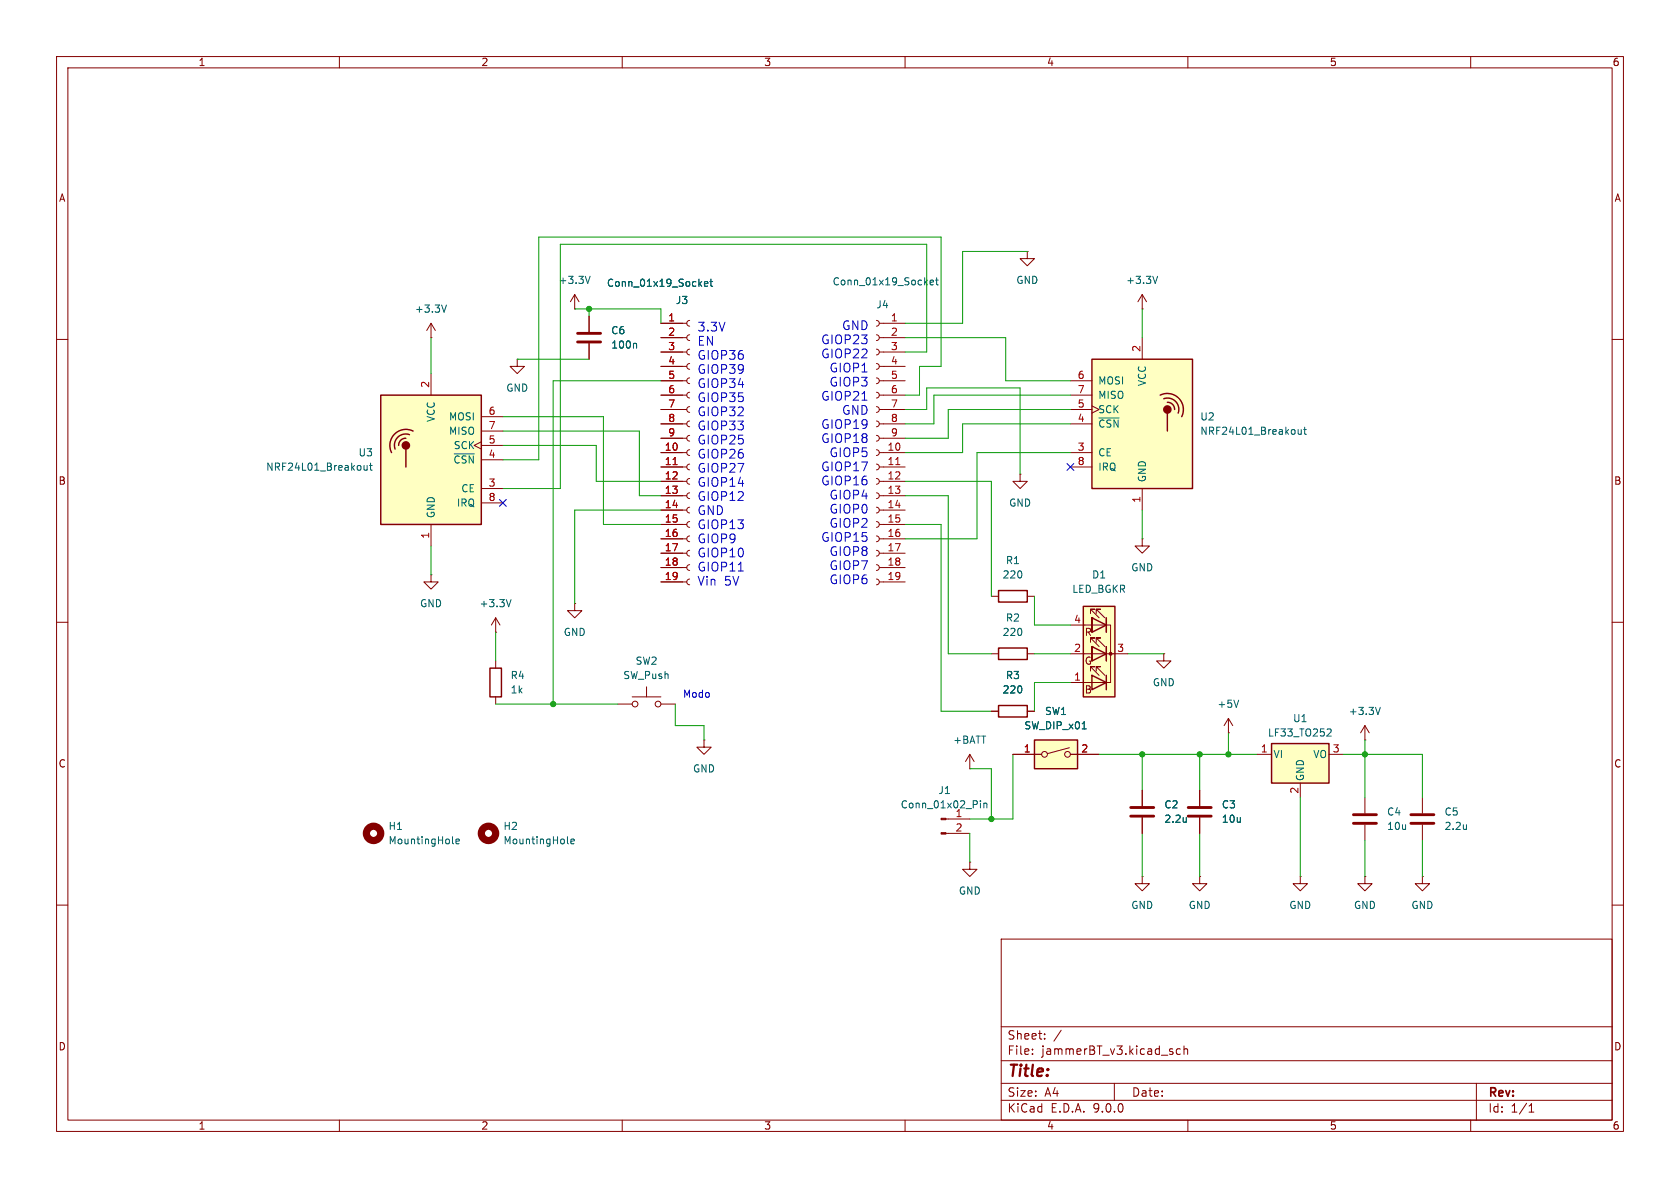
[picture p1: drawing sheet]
<svg xmlns="http://www.w3.org/2000/svg" width="297mm" height="210mm" viewBox="0 0 297 210" stroke-linecap="round" stroke-linejoin="round" font-family="sans-serif">
<g fill="none" stroke="#840000" stroke-width=".18">
<path d="M10 10h277v190h-277zM12 12h273v186h-273zM60 10v2M110 10v2M160 10v2M210 10v2M260 10v2M104.1 55.9v2.8M10 60h2M104.1 60.7v2.8M285 60h2M180.3 83.8v1.3h-1.2l1.2 1.3 1.3-1.3h-1.3"/>
<path d="M180.3 83.8h.1M10 110h2M205.7 115.6v1.2h-1.2l1.2 1.3 1.3-1.3h-1.3M205.7 115.6h.1M285 110h2M171.4 135.9h.1M171.4 133.4l-.7 1.2M171.4 133.4l.8 1.2M171.4 133.4v2.5M201.9 139.7v2.8M201.9 144.5v2.8M10 160h2"/>
<path d="M177 166h108v32h-108zM285 160h2M60 198v2M110 198v2M160 198v2M177 194.5h108M177 191.5h108M177 187.5h108M177 181.5h108M182.5 186.3v.1M182.5 185.5v.1M184.7 183.6v.1"/>
<path d="M184.7 182.8v.1M187.6 182.1l-1.3 2M197 191.5v3M208.7 185.5l-.5-.1-.2 .3v.4l.1 .2h.6M209.3 185.5l.2-.1 .4 .1 .1 .9M209.3 184.9v1.5M210 198v2M260 198v2M261 191.5v6.5M270.3 196.6h.9M270.3 195.5l.4-.4v1.5"/>
</g>
<path d="M102.1 58.9h4.1M102.1 60.5h4.1M199.9 142.7h4.1M199.9 144.3h4.1" fill="none" stroke="#840000" stroke-width=".51"/>
<path d="M112.4 60.7l.1 .2v.6M209.7 144.5v.9M209.7 145.2v.1" fill="none" stroke="#006464" stroke-width=".18"/>
<path d="M182.9 130.8h7.6v5.1h-7.6z" fill="#ffffc2"/>
<g fill="none" stroke="#840000" stroke-width=".18">
<path d="M101.6 54.6h.1M101.6 52.1l-.8 1.2M101.6 52.1l.8 1.2M101.6 52.1v2.5M116.8 57.2h4.6M116.8 59.7h4.6M121.9 56.6l-.3 .2-.2 .4 .2 .3 .3 .2M121.9 59.2l-.3 .1-.2 .4 .2 .3 .3 .2M181.6 44.5v1.2h1.3l-1.3 1.3-1.3-1.3h1.3M181.6 44.5h.1M116.8 62.2h4.6M116.8 64.8h4.6"/>
<path d="M116.8 67.3h4.6M116.8 69.9h4.6M116.8 72.4h4.6M116.8 74.9h4.6M116.8 77.5h4.6M121.9 61.7l-.3 .2-.2 .3 .2 .4 .3 .1M121.9 64.3l-.3 .1-.2 .4 .2 .3 .3 .2M121.9 66.8l-.3 .2-.2 .3 .2 .4 .3 .1M121.9 69.3l-.3 .2-.2 .4 .2 .3 .3 .2M121.9 71.9l-.3 .1-.2 .4 .2 .3 .3 .2M121.9 74.4l-.3 .2-.2 .3 .2 .4 .3 .1M121.9 77l-.3 .1-.2 .4 .2 .3 .3 .2"/>
<path d="M121.9 79.5l-.3 .2-.2 .3 .2 .4 .3 .1M116.8 80h4.6M116.8 82.6h4.6M116.8 85.1h4.6M116.8 87.6h4.6M116.8 90.2h4.6M116.8 92.7h4.6M116.8 95.3h4.6M116.8 97.8h4.6M121.9 82l-.3 .2-.2 .4 .2 .3 .3 .2M121.9 84.6l-.3 .1-.2 .4 .2 .3 .3 .2M121.9 87.1l-.3 .2-.2 .3 .2 .4 .3 .1"/>
<path d="M121.9 89.7l-.3 .1-.2 .4 .2 .3 .3 .2M121.9 92.2l-.3 .2-.2 .3 .2 .4 .3 .1M121.9 94.7l-.3 .2-.2 .4 .2 .3 .3 .2M121.9 97.3l-.3 .1-.2 .4 .2 .3 .3 .2M121.9 99.8l-.3 .2-.2 .3 .2 .4 .3 .1M116.8 100.3h4.6M116.8 102.9h4.6M121.9 102.4l-.3 .1-.2 .4 .2 .3 .3 .2M175.3 115.6h1.2M181.6 115.6h1.3M179.1 133.4h5M189.1 132.2l-3.9 1"/>
<path d="M189.2 133.4h5.1M217.2 129.5h.1M217.2 127l-.8 1.3M217.2 127l.7 1.3M217.2 127v2.5M167.2 144.8h4.2M167.2 147.3h4.2"/>
<circle cx="184.7" cy="133.4" r=".51"/>
<circle cx="188.7" cy="133.4" r=".51"/>
</g>
<path d="M176.5 114.6h5.1v2h-5.1zM182.9 130.8h7.6v5.1h-7.6z" fill="none" stroke="#840000" stroke-width=".25"/>
<path d="M104.3 48.8l-.4 1.3M124.5 50.2l.6-.1v-.3h-.4l-.2 .2 .1 .6h.5M125.5 49.8h.5M125.7 49.3v1.1l.3 .2M191.3 128.8h.7M219 123.8l-.4 1.2M173.3 141.5v.2M173.3 142v.8M173.9 142v.8M173.9 142.1l.2-.1h.3l.1 .8" fill="none" stroke="#006464" stroke-width=".18"/>
<g fill="#840000" stroke="#840000" stroke-width=".18">
<path d="M166.4 144.7h.8v.2h-.8z"/>
<path d="M166.4 147.2h.8v.2h-.8z"/>
</g>
<path d="M119 82.1h.7" fill="none" stroke="#a90000" stroke-width=".18"/>
<path d="M193 63.5h17.8v22.9h-17.8z" fill="#ffffc2"/>
<path d="M193 63.5h17.8v22.9h-17.8zM205.1 69.9a2.84 2.84 0 0 1 3.3 .5 2.84 2.84 0 0 1 .5 3.3M205.7 70.5a1.99 1.99 0 0 1 2.1 .5 1.99 1.99 0 0 1 .5 2M206.4 71.1a1.23 1.23 0 0 1 1.3 1.3M206.4 73v3.2" fill="none" stroke="#840000" stroke-width=".25"/>
<circle cx="206.4" cy="72.4" r=".63" fill="#840000" stroke="#840000" stroke-width=".25"/>
<path d="M201.9 59.7v3.8M189.2 67.3h3.8M189.2 69.9h3.8M189.2 72.4h3.8M189.2 74.9h3.8M193 71.8l1.3 .6-1.3 .6M189.2 80h3.8M189.2 82.6h3.8M201.9 95.3v1.2h1.3l-1.3 1.3-1.2-1.3h1.2M201.9 95.3h.1M201.9 86.4v3.8" fill="none" stroke="#840000" stroke-width=".18"/>
<path d="M194.3 73.9h3.5M229.5 75.9l.1 .8 .3 .1 .1-.1M230 75.9v.9M230.5 75.9h.4M230.6 75.5v1.1l.3 .2" fill="none" stroke="#006464" stroke-width=".18"/>
<path d="M191.5 107.2h5.6v16h-5.6z" fill="#ffffc2"/>
<circle cx="196.3" cy="115.6" r=".25" fill="#840000" stroke="#840000" stroke-width=".18"/>
<path d="M176.5 104.4h5.1v2h-5.1zM191.5 107.2h5.6v16h-5.6zM193 109.2l2.6 1.3-2.6 1.3zM193 114.3l2.6 1.3-2.6 1.2zM193 119.4l2.6 1.3-2.6 1.2zM195.6 109.2v2.6M195.6 114.3v2.5M195.6 119.4v2.5M176.5 124.7h5.1v2h-5.1z" fill="none" stroke="#840000" stroke-width=".25"/>
<g fill="none" stroke="#840000" stroke-width=".18">
<path d="M154.9 56.6l.4 .2 .1 .4-.1 .3-.4 .2M154.9 59.2l.4 .1 .1 .4-.1 .3-.4 .2M155.4 57.2h4.6M155.4 59.7h4.6M201.9 54.6h.1M201.9 52.1l-.7 1.2M201.9 52.1l.8 1.2M201.9 52.1v2.5M154.9 61.7l.4 .2 .1 .3-.1 .4-.4 .1M154.9 64.3l.4 .1 .1 .4-.1 .3-.4 .2M154.9 66.8l.4 .2 .1 .3-.1 .4-.4 .1M154.9 69.3l.4 .2 .1 .4-.1 .3-.4 .2"/>
<path d="M154.9 71.9l.4 .1 .1 .4-.1 .3-.4 .2M154.9 74.4l.4 .2 .1 .3-.1 .4-.4 .1M154.9 77l.4 .1 .1 .4-.1 .3-.4 .2M154.9 79.5l.4 .2 .1 .3-.1 .4-.4 .1M155.4 62.2h4.6M155.4 64.8h4.6M155.4 67.3h4.6M155.4 69.9h4.6M155.4 72.4h4.6M155.4 74.9h4.6M155.4 77.5h4.6M154.9 82l.4 .2 .1 .4-.1 .3-.4 .2"/>
<path d="M154.9 84.6l.4 .1 .1 .4-.1 .3-.4 .2M154.9 87.1l.4 .2 .1 .3-.1 .4-.4 .1M154.9 89.7l.4 .1 .1 .4-.1 .3-.4 .2M154.9 92.2l.4 .2 .1 .3-.1 .4-.4 .1M154.9 94.7l.4 .2 .1 .4-.1 .3-.4 .2M154.9 97.3l.4 .1 .1 .4-.1 .3-.4 .2M154.9 99.8l.4 .2 .1 .3-.1 .4-.4 .1M155.4 80h4.6M155.4 82.6h4.6M155.4 85.1h4.6M155.4 87.6h4.6M155.4 90.2h4.6"/>
<path d="M155.4 92.7h4.6M155.4 95.3h4.6M155.4 97.8h4.6M154.9 102.4l.4 .1 .1 .4-.1 .3-.4 .2M155.4 100.3h4.6M155.4 102.9h4.6M175.3 105.4h1.2M181.6 105.4h1.3M189.2 110.5h7.1v10.2h-1M189.2 115.6h10.2M192.8 108.5v-.8h.7h-.7l1.5 1.5M192.8 113.5v-.7h.7h-.7l1.5 1.5"/>
<path d="M192.8 118.6v-.7h.7h-.7l1.5 1.5M193 109.2h.1M193 109.2v2.6zM193 114.3h.1M193 114.3v2.5zM193.8 108.5v-.8h.8h-.8l1.5 1.5M193.8 113.5v-.7h.8h-.8l1.5 1.5M193.8 118.6v-.7h.8h-.8l1.5 1.5M195.6 109.2v2.6M195.6 114.3v2.5M175.3 125.7h1.2M181.6 125.7h1.3"/>
<path d="M189.2 120.7h6.4M171.4 152.4v1.3h1.3l-1.3 1.2-1.2-1.2h1.2M171.4 152.4h.1M229.9 154.9v1.3h1.2l-1.2 1.3-1.3-1.3h1.3M229.9 154.9h.1"/>
</g>
<path d="M158.4 82.1h.7" fill="none" stroke="#a90000" stroke-width=".18"/>
<path d="M164.4 49.9l.6-.1v-.2l-.4-.1-.2 .2 .1 .6h.5M165.4 49.5h.5M165.6 49.1v1.1l.3 .2M204.7 48.8l-.5 1.3" fill="none" stroke="#006464" stroke-width=".18"/>
<path d="M67.3 69.9h17.8v22.8h-17.8z" fill="#ffffc2"/>
<path d="M67.3 69.9h17.8v22.8h-17.8zM71.8 77.5a1.23 1.23 0 0 0-1.3 1.2M71.8 79.4v3.2M72.4 76.8a1.99 1.99 0 0 0-2.1 .5 1.99 1.99 0 0 0-.5 2.1M73 76.2a2.84 2.84 0 0 0-3.2 .5 2.84 2.84 0 0 0-.6 3.3M86.6 118.1h2v5.1h-2z" fill="none" stroke="#840000" stroke-width=".25"/>
<circle cx="71.8" cy="78.7" r=".63" fill="#840000" stroke="#840000" stroke-width=".25"/>
<g fill="none" stroke="#840000" stroke-width=".18">
<path d="M76.2 59.7h.1M76.2 57.2v2.5M76.2 57.2l-.8 1.2M76.2 57.2l.8 1.2M76.2 66v3.9M85.1 78.1l-1.3 .6 1.3 .7M85.1 73.7h3.8M85.1 76.2h3.8M85.1 78.7h3.8M91.4 63.5v1.3h1.3l-1.3 1.2-1.2-1.2h1.2M91.4 63.5h.1M76.2 92.7v3.8"/>
<path d="M85.1 81.3h3.8M85.1 86.4h3.8M85.1 88.9h3.8M76.2 101.6v1.3h1.3l-1.3 1.2-1.3-1.2h1.3M76.2 101.6h.1M87.6 111.8h.1M87.6 109.2v2.6M87.6 116.8v1.3M87.6 109.2l-.7 1.3M87.6 109.2l.8 1.3M101.6 106.7v1.3h-1.3l1.3 1.2 1.3-1.2h-1.3M101.6 106.7h.1"/>
<path d="M87.6 123.2v1.3M109.2 124.5h2.6M111.8 123.2h5M114.3 121.4v1.8M116.8 124.5h2.6M124.5 130.8v1.3h1.2l-1.2 1.3-1.3-1.3h1.3M124.5 130.8h.1"/>
<circle cx="112.3" cy="124.5" r=".51"/>
<circle cx="116.3" cy="124.5" r=".51"/>
</g>
<path d="M78.9 53.9l-.4 1.3M64.4 82.3v.8h.3l.2-.1M64.9 82.3v.8M65.3 82.3h.5M65.5 81.9v1l.3 .2M80.3 80.2h3.5M90.4 106l-.5 1.3M80 149l.2 .2M80.6 148.7l.6-.1-.1-.2-.3-.1-.2 .2 .1 .6h.4M100.3 149l.2 .2M100.9 148.7l.6-.1v-.2l-.4-.1-.2 .2 .1 .6h.5" fill="none" stroke="#006464" stroke-width=".18"/>
<g fill="none" stroke="#840000" stroke-width="1.3">
<circle cx="66" cy="147.3" r="1.27"/>
<circle cx="86.4" cy="147.3" r="1.27"/>
</g>
<path d="M224.8 131.4h10.1v7h-10.1z" fill="#ffffc2"/>
<path d="M224.8 131.4h10.1v7h-10.1z" fill="none" stroke="#840000" stroke-width=".25"/>
<g fill="none" stroke="#840000" stroke-width=".18">
<path d="M104.1 55.9v2.8M116.8 57.2h3.8M116.8 59.7h3.8M104.1 60.7v2.8M116.8 62.2h3.8M116.8 64.8h3.8M116.8 67.3h3.8M116.8 69.9h3.8M116.8 72.4h3.8M116.8 74.9h3.8M116.8 77.5h3.8M116.8 80h3.8"/>
<path d="M116.8 82.6h3.8M116.8 85.1h3.8M116.8 87.6h3.8M116.8 90.2h3.8M116.8 92.7h3.8M116.8 95.3h3.8M116.8 97.8h3.8M116.8 100.3h3.8M116.8 102.9h3.8M175.3 125.7h1.2M179.1 133.4h5M181.6 125.7h1.3"/>
<path d="M189.2 133.4h5.1M201.9 139.7v2.8M212.1 139.7v2.8M222.2 133.4h2.6M229.9 138.4v2.6M234.9 133.4h2.6M241.3 130.8h.1M241.3 128.3l-.8 1.2M241.3 128.3l.8 1.2M241.3 128.3v2.5M201.9 154.9v1.3h1.3l-1.3 1.3-1.2-1.3h1.2M201.9 154.9h.1"/>
<path d="M201.9 144.5v2.8M212.1 154.9v1.3h1.3l-1.3 1.3-1.3-1.3h1.3M212.1 154.9h.1M212.1 144.5v2.8M241.3 154.9v1.3h1.3l-1.3 1.3-1.3-1.3h1.3M241.3 154.9h.1M241.3 141v2.8M241.3 145.8v2.8M251.5 154.9v1.3h1.2l-1.2 1.3-1.3-1.3h1.3M251.5 154.9h.1M251.5 141v2.8M251.5 145.8v2.8"/>
</g>
<path d="M124.5 50.2l.6-.1v-.3h-.4l-.2 .2 .1 .6h.5M125.5 49.8h.5M125.7 49.3v1.1l.3 .2M112.4 60.7l.1 .2v.6M191.3 128.8h.7M234.8 128.8l.4 .1 .1 .3-.7 .9h.7M244 125l-.4 1.3M209.7 144.5v.9M209.7 145.2v.1M259.3 145.8v.8M259.3 146.5l-.1 .1" fill="none" stroke="#006464" stroke-width=".18"/>
<path d="M210.1 142.7h4M210.1 144.3h4M239.3 144h4M239.3 145.5h4M249.4 144h4.1M249.4 145.5h4.1" fill="none" stroke="#840000" stroke-width=".51"/>
<g fill="none" stroke="#009600" stroke-width=".18">
<path d="M76.2 59.7v6.3M101.6 54.6h15.2v2.6M104.1 54.6v1.3M160 59.7h17.8v7.6h11.4M181.6 44.5h-11.4v12.7h-10.2M201.9 54.6v5.1M88.9 73.7h17.8v19h10.1M88.9 78.7h16.5v6.4h11.4M88.9 76.2h24.1v11.4h3.8M91.4 63.5h12.7M116.8 67.3h-19v57.2M160 72.4h3.8v-3.8h16.5v15.2"/>
<path d="M160 69.9h2.6v-5.1h3.8v-22.9h-71.2v39.4h-6.3M160 62.2h3.8v-19h-64.7v43.2h-10.2M189.2 72.4h-21.6v5.1h-7.6M189.2 69.9h-24.1v5h-5.1M189.2 74.9h-19v5.1h-10.2M76.2 96.5v5.1M116.8 90.2h-15.2v16.5M160 87.6h7.6v28h7.7M160 92.7h6.4v33h8.9M160 85.1h15.3v20.3M189.2 80h-16.5v15.3h-12.7M201.9 90.2v5.1"/>
<path d="M87.6 111.8v5M182.9 105.4v5.1h6.3M182.9 115.6h6.3M199.4 115.6h6.3M87.6 124.5h21.6M119.4 124.5v3.8h5.1v2.5M171.4 135.9h3.9v8.9M179.1 133.4v11.4h-7.7M189.2 120.7h-6.3v5M194.3 133.4h27.9M201.9 133.4v6.3M212.1 133.4v6.3"/>
<path d="M217.2 129.5v3.9M237.5 133.4h14v7.6M241.3 130.8v10.2M171.4 147.3v5.1M201.9 147.3v7.6M212.1 147.3v7.6M229.9 141v13.9M241.3 148.6v6.3M251.5 148.6v6.3"/>
</g>
<path d="M88.3 88.3l1.2 1.2M89.5 88.3l-1.2 1.2M188.6 81.9l1.2 1.3M189.8 81.9l-1.2 1.3" fill="none" stroke="#000084" stroke-width=".18"/>
<path d="M152.4 70.7h.9M130.5 100.9h.9" fill="none" stroke="#0000c2" stroke-width=".18"/>
<path d="M119 82.1h.7" fill="none" stroke="#a90000" stroke-width=".18"/>
<g fill="#009600" stroke="#009600" stroke-width=".18">
<circle cx="201.9" cy="133.4" r=".46"/>
<circle cx="175.3" cy="144.8" r=".46"/>
<circle cx="104.1" cy="54.6" r=".46"/>
<circle cx="97.8" cy="124.5" r=".46"/>
<circle cx="217.2" cy="133.4" r=".46"/>
<circle cx="212.1" cy="133.4" r=".46"/>
<circle cx="241.3" cy="133.4" r=".46"/>
</g>
<text font-size="2.8" fill="#840000" x="178" y="190.9">Title:</text>
<g font-size="2.2" fill="#0000c2">
<text x="123.2" y="58.8">3.3V</text>
<text x="148.8" y="58.6">GND</text>
<text x="123.2" y="61.3">EN</text>
<text x="123.2" y="63.8">GIOP36</text>
<text x="145.1" y="61.1">GIOP23</text>
<text x="145.1" y="63.5">GIOP22</text>
<text x="123.2" y="66.3">GIOP39</text>
<text x="123.2" y="68.8">GIOP34</text>
<text x="123.2" y="71.3">GIOP35</text>
<text x="145.1" y="71">GIOP21</text>
<text x="146.6" y="66">GIOP1</text>
<text x="146.6" y="68.5">GIOP3</text>
<text x="123.2" y="73.8">GIOP32</text>
<text x="123.2" y="76.3">GIOP33</text>
<text x="145.1" y="76">GIOP19</text>
<text x="148.8" y="73.5">GND</text>
<text x="123.2" y="78.8">GIOP25</text>
<text x="123.2" y="81.3">GIOP26</text>
<text x="123.2" y="83.8">GIOP27</text>
<text x="145.1" y="78.5">GIOP18</text>
<text x="145.1" y="83.5">GIOP17</text>
<text x="146.6" y="81">GIOP5</text>
<text x="123.2" y="86.3">GIOP14</text>
<text x="123.2" y="88.8">GIOP12</text>
<text x="145.1" y="86">GIOP16</text>
<text x="146.6" y="88.5">GIOP4</text>
<text x="123.2" y="91.3">GND</text>
<text x="123.2" y="93.7">GIOP13</text>
<text x="145.1" y="96">GIOP15</text>
<text x="146.6" y="91">GIOP0</text>
<text x="146.6" y="93.5">GIOP2</text>
<text x="123.2" y="96.2">GIOP9</text>
<text x="123.2" y="98.7">GIOP10</text>
<text x="123.2" y="101.2">GIOP11</text>
<text x="146.6" y="98.5">GIOP8</text>
<text x="146.6" y="101">GIOP7</text>
<text x="123.2" y="103.7">Vin</text>
<text x="128" y="103.7">5V</text>
<text x="146.6" y="103.5">GIOP6</text>
</g>
<g font-size="2.1" fill="#840000">
<text x="178" y="184">Sheet:</text>
<text x="178" y="186.7">File:</text>
<text x="184.1" y="186.7">jammerBT_v3.kicad_sch</text>
<text x="178" y="196.9">KiCad</text>
<text x="178" y="194.1">Size:</text>
<text x="184.7" y="194.1">A4</text>
<text x="185.7" y="196.9">E.D.A.</text>
<text x="193.3" y="196.9">9.0.0</text>
<text x="200" y="194.1">Date:</text>
<text x="263" y="194.3">Rev:</text>
<text x="263" y="196.9">Id:</text>
<text x="267.1" y="196.9">1/1</text>
</g>
<g font-size="1.8" fill="#840000">
<text x="35" y="11.9">1</text>
<text x="85" y="11.9">2</text>
<text x="135" y="11.9">3</text>
<text x="185" y="11.9">4</text>
<text x="235" y="11.9">5</text>
<text x="285" y="11.9">6</text>
<text x="10.3" y="35.9">A</text>
<text x="285.3" y="35.9">A</text>
<text x="10.3" y="85.9">B</text>
<text x="285.3" y="85.9">B</text>
<text x="191.7" y="112.6">R</text>
<text x="191.7" y="117.7">G</text>
<text x="191.7" y="122.8">B</text>
<text x="10.3" y="135.9">C</text>
<text x="285.3" y="135.9">C</text>
<text x="10.3" y="185.9">D</text>
<text x="285.3" y="185.9">D</text>
<text x="35" y="199.9">1</text>
<text x="85" y="199.9">2</text>
<text x="135" y="199.9">3</text>
<text x="185" y="199.9">4</text>
<text x="235" y="199.9">5</text>
<text x="285" y="199.9">6</text>
</g>
<g font-size="1.8" fill="#006464">
<text x="98.7" y="50.4">+3.3V</text>
<text x="107.2" y="50.9">Conn_01x19_Socket</text>
<text x="119.4" y="53.9">J3</text>
<text x="147.1" y="50.6">Conn_01x19_Socket</text>
<text x="179.6" y="50.4">GND</text>
<text x="199" y="50.4">+3.3V</text>
<text x="73.3" y="55.5">+3.3V</text>
<text x="108" y="59.3">C6</text>
<text x="154.8" y="54.7">J4</text>
<text x="108" y="61.8">100n</text>
<text x="89.4" y="69.4">GND</text>
<text x="194.1" y="68.2">MOSI</text>
<text x="194.1" y="70.7">MISO</text>
<text x="202.8" y="68.3" transform="rotate(-90 202.8 68.3)">VCC</text>
<text x="77.1" y="74.7" transform="rotate(-90 77.1 74.7)">VCC</text>
<text x="79.3" y="74.5">MOSI</text>
<text x="79.3" y="77.1">MISO</text>
<text x="194.1" y="73.3">SCK</text>
<text x="194.1" y="75.8">~{CSN}</text>
<text x="212.1" y="74.5">U2</text>
<text x="212.1" y="77.1">NRF24L01_Breakout</text>
<text x="47" y="83.4">NRF24L01_Breakout</text>
<text x="63.3" y="80.9">U3</text>
<text x="80.1" y="82.1">~{CSN}</text>
<text x="80.1" y="79.6">SCK</text>
<text x="194.1" y="80.9">CE</text>
<text x="194.1" y="83.4">IRQ</text>
<text x="80.7" y="89.8">IRQ</text>
<text x="81.5" y="87.2">CE</text>
<text x="178.3" y="89.8">GND</text>
<text x="202.8" y="85.3" transform="rotate(-90 202.8 85.3)">GND</text>
<text x="77.1" y="91.7" transform="rotate(-90 77.1 91.7)">GND</text>
<text x="177.7" y="99.9">R1</text>
<text x="199.9" y="101.2">GND</text>
<text x="74.2" y="107.5">GND</text>
<text x="84.7" y="107.5">+3.3V</text>
<text x="177.2" y="102.5">220</text>
<text x="189.5" y="105">LED_BGKR</text>
<text x="193" y="102.5">D1</text>
<text x="99.6" y="112.6">GND</text>
<text x="177.2" y="112.6">220</text>
<text x="177.7" y="110.1">R2</text>
<text x="112.3" y="117.7">SW2</text>
<text x="90.2" y="120.2">R4</text>
<text x="90.2" y="122.8">1k</text>
<text x="110.1" y="120.2">SW_Push</text>
<text x="177.2" y="122.8">220</text>
<text x="177.7" y="120.2">R3</text>
<text x="203.7" y="121.5">GND</text>
<text x="215.1" y="125.3">+5V</text>
<text x="168.4" y="131.7">+BATT</text>
<text x="181" y="129.1">SW_DIP_x01</text>
<text x="184.7" y="126.6">SW1</text>
<text x="224.1" y="130.4">LF33_TO252</text>
<text x="228.5" y="127.9">U1</text>
<text x="238.4" y="126.6">+3.3V</text>
<text x="122.4" y="136.8">GND</text>
<text x="225" y="134.2">VI</text>
<text x="232.1" y="134.2">VO</text>
<text x="159.1" y="143.1">Conn_01x02_Pin</text>
<text x="165.8" y="140.6">J1</text>
<text x="205.7" y="143.1">C2</text>
<text x="215.9" y="143.1">C3</text>
<text x="230.7" y="138.2" transform="rotate(-90 230.7 138.2)">GND</text>
<text x="68.6" y="146.9">H1</text>
<text x="68.6" y="149.5">MountingHole</text>
<text x="88.9" y="146.9">H2</text>
<text x="88.9" y="149.5">MountingHole</text>
<text x="168.8" y="144.5">1</text>
<text x="205.7" y="145.6">2.2u</text>
<text x="215.9" y="145.6">10u</text>
<text x="245.1" y="144.4">C4</text>
<text x="245.1" y="146.9">10u</text>
<text x="255.3" y="144.4">C5</text>
<text x="255.3" y="146.9">2.2u</text>
<text x="169.4" y="158.3">GND</text>
<text x="199.9" y="160.9">GND</text>
<text x="210.1" y="160.9">GND</text>
<text x="227.8" y="160.9">GND</text>
<text x="239.3" y="160.9">GND</text>
<text x="249.4" y="160.9">GND</text>
</g>
<g font-size="1.8" fill="#a90000">
<text x="118" y="56.9">1</text>
<text x="118" y="59.4">2</text>
<text x="157.4" y="56.9">1</text>
<text x="157.4" y="59.4">2</text>
<text x="118" y="62">3</text>
<text x="118" y="64.5">4</text>
<text x="157.4" y="62">3</text>
<text x="157.4" y="64.5">4</text>
<text x="201.7" y="62.3" transform="rotate(-90 201.7 62.3)">2</text>
<text x="75.9" y="68.7" transform="rotate(-90 75.9 68.7)">2</text>
<text x="118" y="67.1">5</text>
<text x="118" y="69.6">6</text>
<text x="157.4" y="67.1">5</text>
<text x="157.4" y="69.6">6</text>
<text x="190.4" y="67.1">6</text>
<text x="190.4" y="69.6">7</text>
<text x="86.3" y="73.4">6</text>
<text x="86.3" y="75.9">7</text>
<text x="118" y="72.1">7</text>
<text x="118" y="74.7">8</text>
<text x="118" y="77.2">9</text>
<text x="157.4" y="72.1">7</text>
<text x="157.4" y="74.7">8</text>
<text x="157.4" y="77.2">9</text>
<text x="190.4" y="72.1">5</text>
<text x="190.4" y="74.7">4</text>
<text x="86.3" y="78.5">5</text>
<text x="86.3" y="81">4</text>
<text x="117.4" y="79.8">10</text>
<text x="117.4" y="82.3">11</text>
<text x="156.8" y="79.8">10</text>
<text x="156.8" y="82.3">11</text>
<text x="190.4" y="79.8">3</text>
<text x="190.4" y="82.3">8</text>
<text x="86.3" y="86.1">3</text>
<text x="86.3" y="88.6">8</text>
<text x="117.4" y="84.8">12</text>
<text x="117.4" y="87.4">13</text>
<text x="117.4" y="89.9">14</text>
<text x="156.8" y="84.8">12</text>
<text x="156.8" y="87.4">13</text>
<text x="156.8" y="89.9">14</text>
<text x="201.7" y="89" transform="rotate(-90 201.7 89)">1</text>
<text x="75.9" y="95.3" transform="rotate(-90 75.9 95.3)">1</text>
<text x="117.4" y="92.5">15</text>
<text x="117.4" y="95">16</text>
<text x="156.8" y="92.5">15</text>
<text x="156.8" y="95">16</text>
<text x="117.4" y="97.5">17</text>
<text x="117.4" y="100.1">18</text>
<text x="156.8" y="97.5">17</text>
<text x="156.8" y="100.1">18</text>
<text x="117.4" y="102.6">19</text>
<text x="156.8" y="102.6">19</text>
<text x="189.8" y="110.2">4</text>
<text x="189.8" y="115.3">2</text>
<text x="197.4" y="115.3">3</text>
<text x="189.8" y="120.4">1</text>
<text x="180.9" y="133.1">1</text>
<text x="191.1" y="133.1">2</text>
<text x="222.8" y="133.1">1</text>
<text x="235.5" y="133.1">3</text>
<text x="229.6" y="140.4" transform="rotate(-90 229.6 140.4)">2</text>
<text x="168.8" y="147.1">2</text>
</g>
<text font-size="1.8" fill="#0000c2" x="120.6" y="123.5">Modo</text>
</svg>
